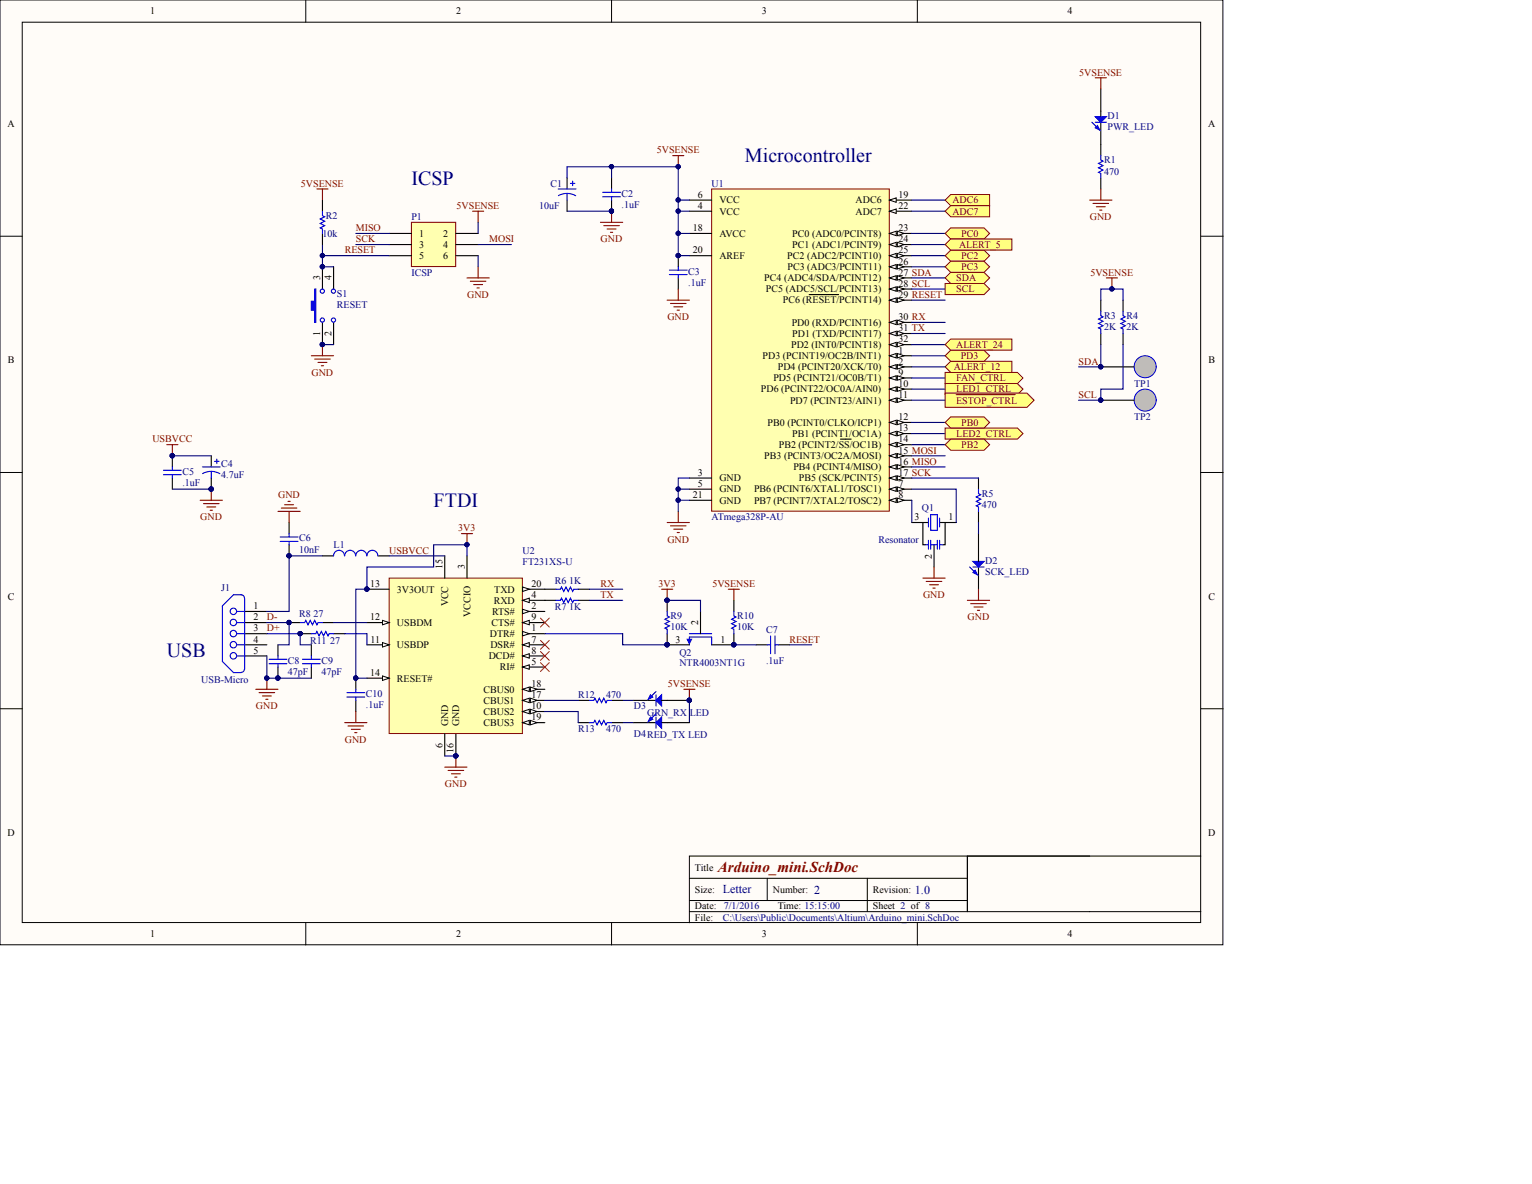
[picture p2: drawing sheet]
<svg xmlns="http://www.w3.org/2000/svg" width="349mm" height="270mm" viewBox="0 0 349 270" stroke-linecap="round" stroke-linejoin="round" font-family="sans-serif">
<g fill="#fffcf8" stroke="#000" stroke-width=".23">
<path d="M0 0h278.8v215.3h-278.8z"/>
<path d="M5.1 5.1h268.6v205.2h-268.6z"/>
</g>
<g fill="none" stroke="#000" stroke-width=".23">
<path d="M69.7 0v5.1M139.4 0v5.1M209.1 0v5.1M0 53.8h5.1M273.8 53.8h5M0 107.7h5.1M273.8 107.7h5M0 161.5h5.1M273.8 161.5h5M220.5 195.1v12.7v-12.7h53.3M248.4 195.1h-91.2v15.2M69.7 210.3v5.1"/>
<path d="M139.4 210.3v5.1M157.2 200.2h63.3M157.2 207.8h116.6M157.2 205.3h63.3M174.9 200.2v5.1M197.7 200.2v7.6M209.1 210.3v5.1"/>
</g>
<path d="M162.2 43.1h40.5v73.4h-40.5z" fill="#ffffb0" stroke="#800000" stroke-width=".23"/>
<path d="M202.8 68.4h5.1" fill="none" stroke="#000" stroke-width=".25"/>
<g fill="#fffcf8" stroke="#000" stroke-width=".23">
<path d="M202.8 68.4l1.5-.5v1z"/>
<path d="M204.6 67.9l1.5 .5-1.5 .5z"/>
</g>
<path d="M184.5 67.1h6.7M202.8 73.5h5.1" fill="none" stroke="#000" stroke-width=".25"/>
<g fill="#fffcf8" stroke="#000" stroke-width=".23">
<path d="M202.8 73.5l1.5-.5v1z"/>
<path d="M204.6 73l1.5 .5-1.5 .5z"/>
</g>
<path d="M202.8 76h5.1" fill="none" stroke="#000" stroke-width=".25"/>
<g fill="#fffcf8" stroke="#000" stroke-width=".23">
<path d="M202.8 76l1.5-.5v1z"/>
<path d="M204.6 75.5l1.5 .5-1.5 .5z"/>
</g>
<path d="M202.8 78.6h5.1" fill="none" stroke="#000" stroke-width=".25"/>
<g fill="#fffcf8" stroke="#000" stroke-width=".23">
<path d="M202.8 78.6l1.5-.6v1.1z"/>
<path d="M204.6 78l1.5 .6-1.5 .5z"/>
</g>
<path d="M202.8 83.6h5.1" fill="none" stroke="#000" stroke-width=".25"/>
<g fill="#fffcf8" stroke="#000" stroke-width=".23">
<path d="M202.8 83.6l1.5-.5v1z"/>
<path d="M204.6 83.1l1.5 .5-1.5 .5z"/>
</g>
<path d="M157.2 45.6h5M157.2 111.5h5M202.8 111.5h5.1" fill="none" stroke="#000" stroke-width=".25"/>
<g fill="#fffcf8" stroke="#000" stroke-width=".23">
<path d="M202.8 111.5l1.5-.5v1z"/>
<path d="M204.6 111l1.5 .5-1.5 .5z"/>
</g>
<path d="M202.8 114h5.1" fill="none" stroke="#000" stroke-width=".25"/>
<g fill="#fffcf8" stroke="#000" stroke-width=".23">
<path d="M202.8 114l1.5-.5v1z"/>
<path d="M204.6 113.5l1.5 .5-1.5 .5z"/>
</g>
<path d="M202.8 86.2h5.1" fill="none" stroke="#000" stroke-width=".25"/>
<g fill="#fffcf8" stroke="#000" stroke-width=".23">
<path d="M202.8 86.2l1.5-.6v1.1z"/>
<path d="M204.6 85.6l1.5 .6-1.5 .5z"/>
</g>
<path d="M202.8 88.7h5.1" fill="none" stroke="#000" stroke-width=".25"/>
<g fill="#fffcf8" stroke="#000" stroke-width=".23">
<path d="M202.8 88.7l1.5-.5v1z"/>
<path d="M204.6 88.2l1.5 .5-1.5 .5z"/>
</g>
<path d="M202.8 91.2h5.1" fill="none" stroke="#000" stroke-width=".25"/>
<g fill="#fffcf8" stroke="#000" stroke-width=".23">
<path d="M202.8 91.2l1.5-.5v1z"/>
<path d="M204.6 90.7l1.5 .5-1.5 .5z"/>
</g>
<path d="M202.8 96.3h5.1" fill="none" stroke="#000" stroke-width=".25"/>
<g fill="#fffcf8" stroke="#000" stroke-width=".23">
<path d="M202.8 96.3l1.5-.5v1z"/>
<path d="M204.6 95.8l1.5 .5-1.5 .5z"/>
</g>
<path d="M202.8 98.8h5.1" fill="none" stroke="#000" stroke-width=".25"/>
<g fill="#fffcf8" stroke="#000" stroke-width=".23">
<path d="M202.8 98.8l1.5-.5v1z"/>
<path d="M204.6 98.3l1.5 .5-1.5 .5z"/>
</g>
<path d="M202.8 101.4h5.1" fill="none" stroke="#000" stroke-width=".25"/>
<g fill="#fffcf8" stroke="#000" stroke-width=".23">
<path d="M202.8 101.4l1.5-.5v1z"/>
<path d="M204.6 100.9l1.5 .5-1.5 .5z"/>
</g>
<path d="M191.6 100.1h2.4M202.8 103.9h5.1" fill="none" stroke="#000" stroke-width=".25"/>
<g fill="#fffcf8" stroke="#000" stroke-width=".23">
<path d="M202.8 103.9l1.5-.5v1z"/>
<path d="M204.6 103.4l1.5 .5-1.5 .5z"/>
</g>
<path d="M202.8 106.4h5.1" fill="none" stroke="#000" stroke-width=".25"/>
<g fill="#fffcf8" stroke="#000" stroke-width=".23">
<path d="M202.8 106.4l1.5-.5v1z"/>
<path d="M204.6 105.9l1.5 .5-1.5 .5z"/>
</g>
<path d="M202.8 109h5.1" fill="none" stroke="#000" stroke-width=".25"/>
<g fill="#fffcf8" stroke="#000" stroke-width=".23">
<path d="M202.8 109l1.5-.5v1z"/>
<path d="M204.6 108.5l1.5 .5-1.5 .5z"/>
</g>
<path d="M157.2 53.2h5M157.2 58.3h5M202.8 53.2h5.1M157.2 114h5" fill="none" stroke="#000" stroke-width=".25"/>
<g fill="#fffcf8" stroke="#000" stroke-width=".23">
<path d="M202.8 53.2l1.5-.5v1z"/>
<path d="M204.6 52.7l1.5 .5-1.5 .5z"/>
</g>
<path d="M202.8 55.7h5.1" fill="none" stroke="#000" stroke-width=".25"/>
<g fill="#fffcf8" stroke="#000" stroke-width=".23">
<path d="M202.8 55.7l1.5-.5v1.1z"/>
<path d="M204.6 55.2l1.5 .5-1.5 .6z"/>
</g>
<path d="M202.8 58.3h5.1" fill="none" stroke="#000" stroke-width=".25"/>
<g fill="#fffcf8" stroke="#000" stroke-width=".23">
<path d="M202.8 58.3l1.5-.5v1z"/>
<path d="M204.6 57.8l1.5 .5-1.5 .5z"/>
</g>
<path d="M202.8 60.8h5.1" fill="none" stroke="#000" stroke-width=".25"/>
<g fill="#fffcf8" stroke="#000" stroke-width=".23">
<path d="M202.8 60.8l1.5-.5v1z"/>
<path d="M204.6 60.3l1.5 .5-1.5 .5z"/>
</g>
<path d="M202.8 63.3h5.1" fill="none" stroke="#000" stroke-width=".25"/>
<g fill="#fffcf8" stroke="#000" stroke-width=".23">
<path d="M202.8 63.3l1.5-.5v1.1z"/>
<path d="M204.6 62.8l1.5 .5-1.5 .6z"/>
</g>
<path d="M202.8 65.9h5.1" fill="none" stroke="#000" stroke-width=".25"/>
<g fill="#fffcf8" stroke="#000" stroke-width=".23">
<path d="M202.8 65.9l1.5-.5v1z"/>
<path d="M204.6 65.4l1.5 .5-1.5 .5z"/>
</g>
<path d="M157.2 48.1h5M202.8 45.6h5.1M157.2 109h5" fill="none" stroke="#000" stroke-width=".25"/>
<path d="M202.8 45.6l1.5-.5v1z" fill="#fffcf8" stroke="#000" stroke-width=".23"/>
<path d="M202.8 48.1h5.1" fill="none" stroke="#000" stroke-width=".25"/>
<path d="M202.8 48.1l1.5-.5v1z" fill="#fffcf8" stroke="#000" stroke-width=".23"/>
<path d="M202.8 81.1h5.1" fill="none" stroke="#000" stroke-width=".25"/>
<g fill="#fffcf8" stroke="#000" stroke-width=".23">
<path d="M202.8 81.1l1.5-.5v1z"/>
<path d="M204.6 80.6l1.5 .5-1.5 .5z"/>
</g>
<g fill="none" stroke="#000" stroke-width=".25">
<path d="M139.4 40.5v2.6M139.4 45.6v2.5M154.6 58.3v2.5M154.6 63.3v2.6M207.9 119.1h3.8M210.4 119.1v5.1h.5M214.2 119.1h3.8M215.5 119.1v5.1h-.5M223.1 109v2.5M223.1 116.6v2.5M212.9 124.2v5M223.1 121.6v6.4"/>
<path d="M223.1 129.2v5.1"/>
</g>
<g fill="none" stroke="#00f" stroke-width=".25">
<path d="M137.4 44.8h4M137.4 43.8h4M139.4 43.1v.7M139.4 44.8v.8M152.6 62.6h4.1M152.6 61.6h4.1M154.6 60.8v.8M154.6 62.6v.7M211.7 118.1v2M212.2 117.3h1.5v3.6h-1.5zM214.2 118.1v2M223.1 111.5v1l.5 .3-1 .5 1 .5-1 .5 1 .5-1 .5 .5 .3v1"/>
<path d="M210.9 124.2h.8M211.7 123.2v2M212.2 124.2h1.5M212.2 123.2v2M213.7 123.2v2M214.2 123.2v2M214.2 124.2h.8M221 129.2l1.8 1.8M221.8 129.2h2.5"/>
</g>
<g fill="none" stroke="#800000" stroke-width=".25">
<path d="M153.4 35.5h2.5M154.6 35.5v2.5M72.2 43.1h2.6M73.5 43.1v2.5M107.7 48.1h2.6M109 48.1v2.6M136.9 50.7h5.1M137.6 51.4h3.6M138.4 52.2h2M139.2 53h.5M139.4 48.1v2.6M73.5 78.6v2.5"/>
<path d="M106.5 63.3h5M107.2 64.1h3.6M108 64.9h2M108.7 65.6h.6M109 60.8v2.5M152.1 68.4h5.1M152.9 69.2h3.5M153.6 69.9h2M154.4 70.7h.5M154.6 65.9v2.5M71 81.1h5M71.7 81.8h3.6"/>
<path d="M72.5 82.6h2M73.3 83.4h.5M152.1 119.1h5.1M152.9 119.9h3.5M154.6 116.6v2.5M153.6 120.6h2M154.4 121.4h.5M210.4 131.8h5.1M211.2 132.5h3.5M211.9 133.3h2M212.7 134.1h.5M212.9 129.2v2.6"/>
<path d="M220.5 136.8h5.1M221.3 137.6h3.5M222.1 138.4h2M222.8 139.1h.5M223.1 134.3v2.5"/>
</g>
<g fill="#00f" stroke="#00f" stroke-width=".25">
<path d="M221.8 128h2.5l-1.2 1.2z"/>
<path d="M221.8 130.5l.5-.5 .5 1z"/>
</g>
<g fill="#000080" stroke="#000080" stroke-width=".23">
<circle cx="139.4" cy="48.1" r=".48"/>
<circle cx="154.6" cy="38" r=".48"/>
<circle cx="154.6" cy="58.3" r=".48"/>
<circle cx="73.5" cy="78.5" r=".48"/>
</g>
<path d="M93.8 50.7h10.1v10.1h-10.1z" fill="#ffffb0" stroke="#800000" stroke-width=".23"/>
<g fill="none" stroke="#000" stroke-width=".25">
<path d="M251 20.3v6.3M251 27.9v7.6M73.5 45.6v2.5M73.5 53.2v2.5M88.7 53.2h5.1M88.7 55.7h5.1M88.7 58.3h5.1M103.9 53.2h5.1M103.9 55.7h5.1M103.9 58.3h5.1M129.3 40.5v2.6M129.3 45.6v2.5"/>
<path d="M251 40.5v2.6M73.5 60.8v5.1M73.5 73.5v5.1M76 60.8v5.1M76 73.5v5.1M39.3 103.9v2.5M39.3 109v2.5M48.2 103.9v2.5M48.2 109v2.5M55.8 139.4h5M55.8 147h5M55.8 141.9h5"/>
<path d="M55.8 144.4h5M55.8 149.5h5M131.8 159.6h2.5M139.4 159.6h2.6M144.5 159.6h5.1M150.8 159.6h6.4M172.4 147h2.5M177.4 147h2.6M131.8 164.7h2.5M139.4 164.7h2.6M144.5 164.7h5.1M150.8 164.7h6.4"/>
</g>
<g fill="none" stroke="#000080" stroke-width=".25">
<path d="M139.4 38h15.2v7.6M73.5 55.7v2.6h15.2M73.5 58.3v2.5h2.5M81.1 53.2h7.6M81.1 55.7h7.6M109 55.7h7.6M109 50.7v2.5M109 58.3v2.5M129.3 40.5v-2.5h10.1v2.5M129.3 48.1h10.1M73.5 78.6h2.5M207.9 78.6h7.6"/>
<path d="M207.9 68.4h7.6M207.9 73.5h7.6M207.9 76h7.6M207.9 63.3h7.6M207.9 65.9h7.6M207.9 81.1h7.6M207.9 88.7h7.6M207.9 91.2h7.6M207.9 96.3h7.6M207.9 98.8h7.6M207.9 86.2h7.6M39.3 111.5h8.9"/>
<path d="M39.3 103.9h8.9M154.6 111.5h2.6M154.6 114h2.6M157.2 109h-2.6v7.6M207.9 111.5h10.1v7.6M207.9 114v5.1M207.9 106.4h7.6M207.9 103.9h7.6M207.9 109h15.2M207.9 101.4h7.6M223.1 119.1v2.5M142 159.6h2.5"/>
<path d="M157.2 159.6v5.1M180 147h5M142 164.7h2.5"/>
</g>
<g fill="#000080" stroke="#000080" stroke-width=".23">
<circle cx="154.6" cy="111.5" r=".48"/>
<circle cx="154.6" cy="114" r=".48"/>
<circle cx="73.5" cy="58.3" r=".48"/>
<circle cx="60.8" cy="154.6" r=".48"/>
<circle cx="139.4" cy="48.1" r=".48"/>
<circle cx="157.1" cy="159.6" r=".48"/>
<circle cx="73.5" cy="78.5" r=".48"/>
<circle cx="73.5" cy="60.8" r=".48"/>
<circle cx="39.3" cy="103.9" r=".48"/>
<circle cx="48.1" cy="111.5" r=".48"/>
<circle cx="139.4" cy="38" r=".48"/>
<circle cx="154.6" cy="38" r=".48"/>
<circle cx="154.6" cy="45.6" r=".48"/>
</g>
<g fill="none" stroke="#800000" stroke-width=".25">
<path d="M249.7 17.7h2.5M251 17.7v2.6M248.4 45.6h5.1M249.2 46.4h3.5M249.9 47.1h2.1M250.7 47.9h.5M251 43.1v2.5M38 101.4h2.6M39.3 101.4v2.5M45.6 114h5.1M46.4 114.8h3.5M47.1 115.6h2.1"/>
<path d="M47.9 116.3h.5M48.2 111.5v2.5M58.3 157.1h5.1M59.1 157.9h3.5M59.8 158.6h2.1M60.6 159.4h.5M60.8 154.6v2.5M155.9 157.1h2.5M157.2 157.1v2.5"/>
</g>
<g fill="none" stroke="#00f" stroke-width=".25">
<path d="M248.9 27.9l1.8 1.7M249.7 27.9h2.5M251 35.5v1l.5 .2-1.1 .5 1.1 .6-1.1 .5 1.1 .5-1.1 .5 .6 .2v1M73.5 48.1v1.1l.5 .2-1 .5 1 .5-1 .5 1 .5-1 .5 .5 .3v1M127.2 43.1h4.1M129.3 44.1l1.2 .2 .7 .3M129.3 44.1l-1.2 .2-.8 .3M129.3 44.1v1.5M130 41.8h1.1M130.5 41.3v1M37.3 108.2h4M37.3 107.2h4"/>
<path d="M39.3 106.4v.8M39.3 108.2v.8M46.1 106.4h4.1M48.2 107.4l.8 .1 1.1 .5M48.2 107.4l-.9 .1-1.1 .4M48.2 107.4v1.6M48.9 105.2h1M49.4 104.7v1M54 139.4h1.8M54 147h1.8M54 141.9h1.8M54 144.4h1.8"/>
<path d="M54 149.5h1.8M55 153.3a.83 .83 0 0 0 .8-.7l-.1-16.3a.73 .73 0 0 0-.7-.7h-1.8l-2.5 2.5v12.7l2.5 2.5h1.8M134.3 159.6h1.1l.2-.5 .5 1.1 .5-1.1 .5 1.1 .5-1.1 .5 1.1 .3-.6h1M149.6 157.6l-1.8 1.8M149.6 158.4v2.5M174.9 147h.8M175.7 144.9v4.1M176.7 144.9v4.1M176.7 147h.7M134.3 164.7h1.1l.2-.5 .5 1 .5-1 .5 1 .5-1 .5 1 .3-.5h1M149.6 163.4v2.6M149.6 162.7l-1.8 1.8"/>
<circle cx="73.5" cy="66.4" r=".48"/>
<circle cx="73.5" cy="73" r=".48"/>
<circle cx="76" cy="66.4" r=".48"/>
<circle cx="76" cy="73" r=".48"/>
<circle cx="53.2" cy="139.3" r=".74"/>
<circle cx="53.2" cy="141.9" r=".74"/>
<circle cx="53.2" cy="149.5" r=".74"/>
<circle cx="53.2" cy="144.4" r=".74"/>
<circle cx="53.2" cy="147" r=".74"/>
</g>
<g fill="#00f" stroke="#00f" stroke-width=".25">
<path d="M149.6 159.6l1.2-1.2v2.5z"/>
<path d="M148.3 158.4l.5 .5-1 .5z"/>
<path d="M149.6 164.7l1.2-1.3v2.6z"/>
<path d="M148.3 163.4l.5 .6-1 .5z"/>
<path d="M249.7 26.6h2.5l-1.2 1.3z"/>
<path d="M249.7 29.1l.5-.5 .5 1z"/>
<path d="M71.7 65.9h.3v7.6h-.3v-2.8h-.7v-2h.7z" fill-rule="evenodd"/>
</g>
<g fill="#ffff80" stroke="#800000" stroke-width=".23">
<path d="M215.5 63.3l1.2-1.2h7.6l1.3 1.2-1.3 1.3h-7.6z" fill-rule="evenodd"/>
<path d="M215.5 64.6h8.8l1.3 1.3-1.3 1.2h-8.8z" fill-rule="evenodd"/>
</g>
<path d="M207.9 45.6h7.6M207.9 60.8h7.6" fill="none" stroke="#000080" stroke-width=".25"/>
<g fill="#ffff80" stroke="#800000" stroke-width=".23">
<path d="M215.5 84.9h16.4l1.3 1.3-1.3 1.2h-16.4z" fill-rule="evenodd"/>
<path d="M215.5 87.4h16.4l1.3 1.3-1.3 1.3h-16.4z" fill-rule="evenodd"/>
<path d="M215.5 89.6h18.6l1.6 1.6-1.6 1.6h-18.6z" fill-rule="evenodd"/>
</g>
<path d="M218 90h13.4" fill="none" stroke="#800000" stroke-width=".25"/>
<path d="M215.5 97.6h16.4l1.3 1.2-1.3 1.3h-16.4z" fill-rule="evenodd" fill="#ffff80" stroke="#800000" stroke-width=".23"/>
<path d="M207.9 48.1h7.6M207.9 53.2h7.6M207.9 55.7h7.6" fill="none" stroke="#000080" stroke-width=".25"/>
<path d="M88.7 131.8h30.4v35.4h-30.4z" fill="#ffffb0" stroke="#800000" stroke-width=".23"/>
<path d="M83.7 134.3h5M101.4 126.7v5.1M106.5 126.7v5.1M83.7 147h5M101.4 167.2v5.1M103.9 167.2v5.1" fill="none" stroke="#000" stroke-width=".25"/>
<g fill="#000080" stroke="#000080" stroke-width=".23">
<circle cx="83.6" cy="134.3" r=".48"/>
<circle cx="103.9" cy="172.3" r=".48"/>
</g>
<path d="M87.2 146.5l1.5 .5-1.5 .5z" fill="#fffcf8" stroke="#000" stroke-width=".23"/>
<path d="M83.7 154.6h5" fill="none" stroke="#000" stroke-width=".25"/>
<path d="M87.2 154.1l1.5 .5-1.5 .5z" fill="#fffcf8" stroke="#000" stroke-width=".23"/>
<path d="M119.1 134.3h5.1" fill="none" stroke="#000" stroke-width=".25"/>
<path d="M119.1 133.8l1.6 .5-1.6 .5z" fill="#fffcf8" stroke="#000" stroke-width=".23"/>
<path d="M119.1 136.8h5.1" fill="none" stroke="#000" stroke-width=".25"/>
<path d="M119.1 136.8l1.6-.5v1z" fill="#fffcf8" stroke="#000" stroke-width=".23"/>
<path d="M119.1 139.4h5.1" fill="none" stroke="#000" stroke-width=".25"/>
<path d="M119.1 138.9l1.6 .5-1.6 .5z" fill="#fffcf8" stroke="#000" stroke-width=".23"/>
<path d="M119.1 141.9h5.1" fill="none" stroke="#000" stroke-width=".25"/>
<path d="M119.1 141.9l1.6-.5v1z" fill="#fffcf8" stroke="#000" stroke-width=".23"/>
<path d="M119.1 144.4h5.1" fill="none" stroke="#000" stroke-width=".25"/>
<path d="M119.1 143.9l1.6 .5-1.6 .5z" fill="#fffcf8" stroke="#000" stroke-width=".23"/>
<path d="M119.1 147h5.1" fill="none" stroke="#000" stroke-width=".25"/>
<path d="M119.1 147l1.6-.5v1z" fill="#fffcf8" stroke="#000" stroke-width=".23"/>
<path d="M119.1 149.5h5.1" fill="none" stroke="#000" stroke-width=".25"/>
<path d="M119.1 149.5l1.6-.5v1z" fill="#fffcf8" stroke="#000" stroke-width=".23"/>
<path d="M119.1 152h5.1" fill="none" stroke="#000" stroke-width=".25"/>
<path d="M119.1 152l1.6-.5v1.1z" fill="#fffcf8" stroke="#000" stroke-width=".23"/>
<path d="M119.1 157.1h5.1" fill="none" stroke="#000" stroke-width=".25"/>
<g fill="#fffcf8" stroke="#000" stroke-width=".23">
<path d="M119.1 157.1l1.6-.5v1z"/>
<path d="M120.9 156.6l1.5 .5-1.5 .5z"/>
</g>
<path d="M119.1 159.6h5.1" fill="none" stroke="#000" stroke-width=".25"/>
<g fill="#fffcf8" stroke="#000" stroke-width=".23">
<path d="M119.1 159.6l1.6-.5v1.1z"/>
<path d="M120.9 159.1l1.5 .5-1.5 .6z"/>
</g>
<path d="M119.1 162.2h5.1" fill="none" stroke="#000" stroke-width=".25"/>
<g fill="#fffcf8" stroke="#000" stroke-width=".23">
<path d="M119.1 162.2l1.6-.5v1z"/>
<path d="M120.9 161.7l1.5 .5-1.5 .5z"/>
</g>
<path d="M119.1 164.7h5.1" fill="none" stroke="#000" stroke-width=".25"/>
<g fill="#fffcf8" stroke="#000" stroke-width=".23">
<path d="M119.1 164.7l1.6-.5v1z"/>
<path d="M120.9 164.2l1.5 .5-1.5 .5z"/>
</g>
<path d="M83.7 141.9h5" fill="none" stroke="#000" stroke-width=".25"/>
<path d="M87.2 141.4l1.5 .5-1.5 .5z" fill="#fffcf8" stroke="#000" stroke-width=".23"/>
<g fill="#000080" stroke="#000080" stroke-width=".23">
<circle cx="83.6" cy="134.3" r=".48"/>
<circle cx="103.9" cy="172.3" r=".48"/>
<circle cx="106.4" cy="124.1" r=".48"/>
<circle cx="81.1" cy="154.6" r=".48"/>
<circle cx="65.9" cy="141.9" r=".48"/>
<circle cx="68.4" cy="144.4" r=".48"/>
<circle cx="65.9" cy="126.7" r=".48"/>
<circle cx="63.3" cy="154.6" r=".48"/>
<circle cx="60.8" cy="154.6" r=".48"/>
<circle cx="152.1" cy="147" r=".48"/>
<circle cx="167.3" cy="147" r=".48"/>
<circle cx="152.1" cy="136.8" r=".48"/>
</g>
<g fill="none" stroke="#000080" stroke-width=".25">
<path d="M207.9 58.3h7.6M88.7 126.7h12.7M106.5 126.7v-2.5h-7.6v5h-15.2v5.1h-2.6v20.3h2.6M134.3 136.8h7.7M152.1 136.8h7.6v2.6M60.8 144.4h7.6v2.6h2.6M60.8 141.9h5.1v5.1h-2.5M60.8 149.5v5.1h10.2M76 141.9h7.7M78.6 144.4h5.1v2.6M124.2 144.4h17.8v2.6h10.1M124.2 159.6h7.6"/>
<path d="M167.3 147h5.1M101.4 172.3h2.5M124.2 162.2h7.6v2.5"/>
</g>
<g fill="none" stroke="#000" stroke-width=".25">
<path d="M65.9 119.1v2.5M65.9 124.2v2.5M73.5 126.7h2.5M86.2 126.7h2.5M124.2 134.3h2.5M124.2 136.8h2.5M131.8 134.3h2.5M131.8 136.8h2.5M152.1 136.8v2.6M159.7 139.4v5M167.3 136.8v2.6M63.4 147v2.5"/>
<path d="M63.4 152v2.6M65.9 141.9h2.5M68.4 144.4h2.6M71 147v2.5M71 152v2.6M73.5 141.9h2.5M76 144.4h2.6M81.1 154.6v2.5M81.1 159.6v2.6M152.1 144.4v2.6h5.1M167.3 144.4v2.6h-5.1"/>
</g>
<g fill="none" stroke="#00f" stroke-width=".25">
<path d="M63.9 122.4h4M63.9 123.4h4M65.9 121.6v.8M65.9 123.4v.8M78.5 126.7a1.24 1.24 0 0 0-1.2-1.3 1.24 1.24 0 0 0-1.3 1.3M81.1 126.7a1.24 1.24 0 0 0-1.3-1.3 1.24 1.24 0 0 0-1.2 1.3M83.6 126.7a1.24 1.24 0 0 0-1.2-1.3 1.24 1.24 0 0 0-1.3 1.3M86.1 126.7a1.24 1.24 0 0 0-1.2-1.3 1.24 1.24 0 0 0-1.2 1.3M126.7 134.3h1.1l.2-.5 .5 1 .5-1 .5 1 .5-1 .5 1 .3-.5h1M126.7 136.8h1.1l.2-.5 .5 1 .5-1 .5 1 .5-1 .5 1 .3-.5h1M152.1 139.4v1l.5 .2-1 .5 1 .6-1 .5 1 .5-1 .5 .5 .2v1M167.3 139.4v1l.5 .2-1 .5 1 .6-1 .5 1 .5-1 .5 .5 .2v1"/>
<path d="M61.3 150.3h4.1M61.3 151.3h4.1M63.4 149.5v.8M63.4 151.3v.7M68.4 141.9h1.1l.2-.5 .5 1 .5-1 .5 1 .5-1 .5 1 .3-.5h1M68.9 150.3h4.1M68.9 151.3h4.1M71 144.4h1l.2-.5 .6 1 .5-1 .5 1 .5-1 .5 1 .2-.5h1M71 149.5v.8M71 151.3v.7M79.1 157.9h4M79.1 158.9h4"/>
<path d="M81.1 157.1v.8M81.1 158.9v.7M157.2 144.4h5M157.2 147v-1.8h5v1.8"/>
</g>
<g fill="none" stroke="#800000" stroke-width=".25">
<path d="M63.4 116.6h5M64.1 115.8h3.6M64.9 115h2M65.7 114.3h.5M65.9 116.6v2.5M105.2 121.6h2.5M106.5 121.6v2.6M150.8 134.3h2.6M152.1 134.3v2.5M166 134.3h2.6M167.3 134.3v2.5M78.6 164.7h5.1"/>
<path d="M79.3 165.5h3.6M80.1 166.2h2M80.9 167h.5M81.1 162.2v2.5M101.4 174.9h5.1M102.2 175.6h3.5M102.9 176.4h2M103.7 177.1h.5M103.9 172.3v2.6"/>
</g>
<path d="M156.7 145.7h1l-.5 1z" fill="#00f" stroke="#00f" stroke-width=".23"/>
<g fill="#ffff80" stroke="#800000" stroke-width=".23">
<path d="M215.5 45.6l1.2-1.3h8.9v2.6h-8.9z" fill-rule="evenodd"/>
<path d="M215.5 48.1l1.2-1.2h8.9v2.5h-8.9z" fill-rule="evenodd"/>
<path d="M215.5 53.2l1.2-1.3h7.6l1.3 1.3-1.3 1.3h-7.6z" fill-rule="evenodd"/>
<path d="M215.5 83.6l1.2-1.2h14v2.5h-14z" fill-rule="evenodd"/>
<path d="M215.5 58.3l1.2-1.3h7.6l1.3 1.3-1.3 1.2h-7.6z" fill-rule="evenodd"/>
</g>
<path d="M207.9 83.6h7.6" fill="none" stroke="#000080" stroke-width=".25"/>
<g fill="#ffff80" stroke="#800000" stroke-width=".23">
<path d="M215.5 55.7l1.2-1.2h14v2.5h-14z" fill-rule="evenodd"/>
<path d="M215.5 96.3l1.2-1.3h7.6l1.3 1.3-1.3 1.3h-7.6z" fill-rule="evenodd"/>
<path d="M215.5 101.4l1.2-1.3h7.6l1.3 1.3-1.3 1.2h-7.6z" fill-rule="evenodd"/>
</g>
<path d="M123.2 140.9l2 2M123.2 146l2 2M123.2 148.5l2 2M123.2 151l2 2.1M125.2 140.9l-2 2M125.2 146l-2 2M125.2 148.5l-2 2M125.2 151l-2 2.1" fill="none" stroke="#f00" stroke-width=".23"/>
<path d="M154.6 48.1v5.1M157.2 53.2h-2.6v5.1h2.6M157.2 45.6h-2.6v2.5h2.6M73.5 126.7h-7.6v12.7h-5.1" fill="none" stroke="#000080" stroke-width=".25"/>
<g fill="#000080" stroke="#000080" stroke-width=".23">
<circle cx="154.6" cy="58.3" r=".48"/>
<circle cx="154.6" cy="53.2" r=".48"/>
<circle cx="154.6" cy="48.1" r=".48"/>
<circle cx="154.6" cy="45.6" r=".48"/>
<circle cx="65.9" cy="126.7" r=".48"/>
</g>
<circle cx="261.1" cy="83.6" r="2.51" fill="#c0c0c0" stroke="#00f" stroke-width=".23"/>
<path d="M251 83.6h7.6" fill="none" stroke="#000" stroke-width=".25"/>
<circle cx="250.9" cy="83.6" r=".48" fill="#000080" stroke="#000080" stroke-width=".23"/>
<circle cx="261.1" cy="91.2" r="2.51" fill="#c0c0c0" stroke="#00f" stroke-width=".23"/>
<path d="M251 91.2h7.6" fill="none" stroke="#000" stroke-width=".25"/>
<circle cx="250.9" cy="91.2" r=".48" fill="#000080" stroke="#000080" stroke-width=".23"/>
<path d="M134.3 134.3h7.7" fill="none" stroke="#000080" stroke-width=".25"/>
<g fill="#ffff80" stroke="#800000" stroke-width=".23">
<path d="M215.5 60.8l1.2-1.3h7.6l1.3 1.3-1.3 1.3h-7.6z" fill-rule="evenodd"/>
<path d="M215.5 81.1l1.2-1.3h7.6l1.3 1.3-1.3 1.3h-7.6z" fill-rule="evenodd"/>
</g>
<path d="M251 68.4v2.5M251 76v2.6M256 68.4v2.5M256 76v2.6" fill="none" stroke="#000" stroke-width=".25"/>
<path d="M251 70.9v1.1l.5 .2-1.1 .5 1.1 .5-1.1 .5 1.1 .5-1.1 .6 .6 .2v1M256 70.9v1.1l.5 .2-1 .5 1 .5-1 .5 1 .5-1 .6 .5 .2v1" fill="none" stroke="#00f" stroke-width=".25"/>
<path d="M251 78.6v5h-5.1M251 68.4v-2.5h5v2.5M256 78.6v10.1h-5v2.5h-5.1" fill="none" stroke="#000080" stroke-width=".25"/>
<g fill="#000080" stroke="#000080" stroke-width=".23">
<circle cx="250.9" cy="83.6" r=".48"/>
<circle cx="250.9" cy="91.2" r=".48"/>
<circle cx="253.5" cy="65.9" r=".48"/>
</g>
<path d="M252.2 63.3h2.6M253.5 63.3v2.6" fill="none" stroke="#800000" stroke-width=".25"/>
<path d="M215.5 78.6l1.2-1.3h14v2.5h-14z" fill-rule="evenodd" fill="#ffff80" stroke="#800000" stroke-width=".23"/>
<g font-size="4.6" fill="#000080">
<text x="169.8" y="37">Microcontroller</text>
<text x="93.8" y="42.1">ICSP</text>
<text x="98.9" y="115.6">FTDI</text>
<text x="38" y="149.8">USB</text>
</g>
<text font-size="3.4" fill="#800000" x="163.7" y="198.7">Arduino_mini.SchDoc</text>
<g font-size="2.7" fill="#000080">
<text x="164.8" y="203.7">Letter</text>
<text x="185.6" y="203.8">2</text>
<text x="208.6" y="203.8">1.0</text>
</g>
<g font-size="2.3">
<text x="34.3" y="3.3">1</text>
<text x="104" y="3.3">2</text>
<text x="173.7" y="3.3">3</text>
<text x="243.4" y="3.3">4</text>
<text x="1.7" y="29">A</text>
<text x="275.5" y="29">A</text>
<text x="159.1" y="45.1">6</text>
<text x="159.1" y="47.6">4</text>
<text x="164" y="46.4">VCC</text>
<text x="195.1" y="46.4">ADC6</text>
<text x="204.8" y="45.1">19</text>
<text x="204.8" y="47.6">22</text>
<text x="95.6" y="54">1</text>
<text x="101" y="54">2</text>
<text x="157.9" y="52.7">18</text>
<text x="164" y="54">AVCC</text>
<text x="164" y="48.9">VCC</text>
<text x="180.6" y="54">PC0 (ADC0/PCINT8)</text>
<text x="195.1" y="48.9">ADC7</text>
<text x="204.8" y="52.7">23</text>
<text x="95.6" y="56.5">3</text>
<text x="95.6" y="59">5</text>
<text x="101" y="56.5">4</text>
<text x="101" y="59">6</text>
<text x="157.9" y="57.8">20</text>
<text x="164" y="59">AREF</text>
<text x="179.5" y="59">PC2 (ADC2/PCINT10)</text>
<text x="180.6" y="56.5">PC1 (ADC1/PCINT9)</text>
<text x="204.8" y="55.2">24</text>
<text x="204.8" y="57.8">25</text>
<text x="73" y="63.9" transform="rotate(-90 73 63.9)">3</text>
<text x="75.5" y="63.9" transform="rotate(-90 75.5 63.9)">4</text>
<text x="174.2" y="64.1">PC4 (ADC4/SDA/PCINT12)</text>
<text x="179.6" y="61.6">PC3 (ADC3/PCINT11)</text>
<text x="204.8" y="60.3">26</text>
<text x="204.8" y="62.8">27 SDA</text>
<text x="204.8" y="65.4">28 SCL</text>
<text x="174.6" y="66.6">PC5 (ADC5/SCL/PCINT13)</text>
<text x="178.5" y="69.2">PC6 (RESET/PCINT14)</text>
<text x="204.8" y="67.9">29 RESET</text>
<text x="73" y="76.7" transform="rotate(-90 73 76.7)">1</text>
<text x="75.5" y="76.7" transform="rotate(-90 75.5 76.7)">2</text>
<text x="180.5" y="74.2">PD0 (RXD/PCINT16)</text>
<text x="180.6" y="76.8">PD1 (TXD/PCINT17)</text>
<text x="204.8" y="73">30 RX</text>
<text x="204.8" y="75.5">31 TX</text>
<text x="1.8" y="82.8">B</text>
<text x="173.8" y="81.8">PD3 (PCINT19/OC2B/INT1)</text>
<text x="180.4" y="79.3">PD2 (INT0/PCINT18)</text>
<text x="204.8" y="78">32</text>
<text x="204.8" y="83.1">2</text>
<text x="204.8" y="80.6">1</text>
<text x="275.5" y="82.8">B</text>
<text x="173.5" y="89.4">PD6 (PCINT22/OC0A/AIN0)</text>
<text x="176.3" y="86.9">PD5 (PCINT21/OC0B/T1)</text>
<text x="177.3" y="84.4">PD4 (PCINT20/XCK/T0)</text>
<text x="204.8" y="85.6">9</text>
<text x="204.8" y="88.2">10</text>
<text x="180.1" y="92">PD7 (PCINT23/AIN1)</text>
<text x="204.8" y="90.7">11</text>
<text x="204.8" y="95.8">12</text>
<text x="175" y="97.1">PB0 (PCINT0/CLKO/ICP1)</text>
<text x="180.6" y="99.6">PB1 (PCINT1/OC1A)</text>
<text x="204.8" y="98.3">13</text>
<text x="204.8" y="100.9">14</text>
<text x="174.2" y="104.7">PB3 (PCINT3/OC2A/MOSI)</text>
<text x="177.6" y="102.1">PB2 (PCINT2/SS/OC1B)</text>
<text x="180.9" y="107.2">PB4 (PCINT4/MISO)</text>
<text x="204.8" y="103.4">15 MOSI</text>
<text x="204.8" y="105.9">16 MISO</text>
<text x="157.9" y="113.5">21</text>
<text x="159.1" y="111">5</text>
<text x="159.1" y="108.5">3</text>
<text x="164" y="112.3">GND</text>
<text x="164" y="109.7">GND</text>
<text x="171.9" y="112.3">PB6 (PCINT6/XTAL1/TOSC1)</text>
<text x="182.1" y="109.7">PB5 (SCK/PCINT5)</text>
<text x="204.8" y="111">7</text>
<text x="204.8" y="113.5">8</text>
<text x="204.8" y="108.5">17 SCK</text>
<text x="164" y="114.8">GND</text>
<text x="171.9" y="114.8">PB7 (PCINT7/XTAL2/TOSC2)</text>
<text x="208.5" y="118.6">3</text>
<text x="216.2" y="118.6">1</text>
<text x="100.9" y="129.7" transform="rotate(-90 100.9 129.7)">15</text>
<text x="106" y="129.7" transform="rotate(-90 106 129.7)">3</text>
<text x="212.4" y="127.3" transform="rotate(-90 212.4 127.3)">2</text>
<text x="1.8" y="136.7">C</text>
<text x="84.4" y="133.8">13</text>
<text x="90.5" y="135.1">3V3OUT</text>
<text x="112.5" y="137.6">RXD</text>
<text x="112.7" y="135.1">TXD</text>
<text x="121.2" y="133.8">20</text>
<text x="121.2" y="136.3">4</text>
<text x="275.5" y="136.7">C</text>
<text x="57.8" y="141.4">2</text>
<text x="57.8" y="143.9">3</text>
<text x="57.8" y="138.9">1</text>
<text x="84.4" y="141.4">12</text>
<text x="90.5" y="142.7">USBDM</text>
<text x="102.2" y="138.2" transform="rotate(-90 102.2 138.2)">VCC</text>
<text x="107.2" y="140.7" transform="rotate(-90 107.2 140.7)">VCCIO</text>
<text x="112" y="142.7">CTS#</text>
<text x="112.2" y="140.1">RTS#</text>
<text x="121.2" y="138.9">2</text>
<text x="121.2" y="141.4">9</text>
<text x="121.2" y="143.9">1</text>
<text x="159.2" y="142.4" transform="rotate(-90 159.2 142.4)">2</text>
<text x="57.8" y="146.5">4</text>
<text x="57.8" y="149">5</text>
<text x="84.5" y="146.5">11</text>
<text x="90.5" y="147.7">USBDP</text>
<text x="111.7" y="145.2">DTR#</text>
<text x="111.8" y="147.7">DSR#</text>
<text x="121.2" y="146.5">7</text>
<text x="121.2" y="149">8</text>
<text x="154" y="146.5">3</text>
<text x="164.3" y="146.5">1</text>
<text x="84.4" y="154.1">14</text>
<text x="90.5" y="155.3">RESET#</text>
<text x="111.4" y="150.3">DCD#</text>
<text x="113.9" y="152.8">RI#</text>
<text x="121.2" y="151.5">5</text>
<text x="110.2" y="157.9">CBUS0</text>
<text x="110.2" y="160.4">CBUS1</text>
<text x="121.2" y="156.6">18</text>
<text x="121.2" y="159.1">17</text>
<text x="121.2" y="161.7">10</text>
<text x="102.2" y="165.5" transform="rotate(-90 102.2 165.5)">GND</text>
<text x="104.7" y="165.5" transform="rotate(-90 104.7 165.5)">GND</text>
<text x="110.2" y="162.9">CBUS2</text>
<text x="110.2" y="165.5">CBUS3</text>
<text x="121.2" y="164.2">19</text>
<text x="100.9" y="170.4" transform="rotate(-90 100.9 170.4)">6</text>
<text x="103.4" y="171.6" transform="rotate(-90 103.4 171.6)">16</text>
<text x="1.7" y="190.5">D</text>
<text x="275.5" y="190.5">D</text>
<text x="158.4" y="198.4">Title</text>
<text x="158.4" y="203.5">Size:</text>
<text x="176.2" y="203.5">Number:</text>
<text x="199" y="203.5">Revision:</text>
<text x="158.4" y="207.3">Date:</text>
<text x="158.4" y="209.8">File:</text>
<text x="177.3" y="207.3">Time: 15:15:00</text>
<text x="199" y="207.3">Sheet 2 of 8</text>
<text x="34.3" y="213.6">1</text>
<text x="104" y="213.6">2</text>
<text x="173.7" y="213.6">3</text>
<text x="243.4" y="213.6">4</text>
</g>
<g font-size="2.3" fill="#800000">
<text x="246.1" y="17.2">5VSENSE</text>
<text x="149.7" y="35">5VSENSE</text>
<text x="68.6" y="42.6">5VSENSE</text>
<text x="104.1" y="47.6">5VSENSE</text>
<text x="217.1" y="46.4">ADC6</text>
<text x="81.1" y="52.7">MISO</text>
<text x="217.1" y="48.9">ADC7</text>
<text x="219.1" y="54">PC0</text>
<text x="248.5" y="50.2">GND</text>
<text x="78.6" y="57.8">RESET</text>
<text x="81.1" y="55.2">SCK</text>
<text x="111.5" y="55.2">MOSI</text>
<text x="136.9" y="55.2">GND</text>
<text x="218.6" y="56.5">ALERT_5</text>
<text x="219.1" y="59">PC2</text>
<text x="218" y="64.1">SDA</text>
<text x="219.1" y="61.6">PC3</text>
<text x="248.6" y="62.8">5VSENSE</text>
<text x="106.5" y="67.9">GND</text>
<text x="218" y="66.6">SCL</text>
<text x="152.1" y="73">GND</text>
<text x="218" y="79.3">ALERT_24</text>
<text x="219" y="81.8">PD3</text>
<text x="245.9" y="83.1">SDA</text>
<text x="71" y="85.6">GND</text>
<text x="217.4" y="84.4">ALERT_12</text>
<text x="218" y="86.9">FAN_CTRL</text>
<text x="218" y="89.4">LED1_CTRL</text>
<text x="218" y="92">ESTOP_CTRL</text>
<text x="245.9" y="90.7">SCL</text>
<text x="34.7" y="100.9">USBVCC</text>
<text x="218" y="99.6">LED2_CTRL</text>
<text x="219.1" y="97.1">PB0</text>
<text x="219.1" y="102.1">PB2</text>
<text x="63.4" y="113.5">GND</text>
<text x="45.7" y="118.6">GND</text>
<text x="104.5" y="121.1">3V3</text>
<text x="152.1" y="123.7">GND</text>
<text x="88.7" y="126.2">USBVCC</text>
<text x="136.9" y="133.8">RX</text>
<text x="136.9" y="136.3">TX</text>
<text x="150.1" y="133.8">3V3</text>
<text x="162.4" y="133.8">5VSENSE</text>
<text x="210.4" y="136.3">GND</text>
<text x="60.8" y="141.4">D-</text>
<text x="60.8" y="143.9">D+</text>
<text x="220.6" y="141.4">GND</text>
<text x="180" y="146.5">RESET</text>
<text x="58.3" y="161.7">GND</text>
<text x="152.3" y="156.6">5VSENSE</text>
<text x="78.6" y="169.3">GND</text>
<text x="101.4" y="179.4">GND</text>
</g>
<g font-size="2.3" fill="#000080">
<text x="252.5" y="27.1">D1</text>
<text x="252.5" y="29.6">PWR_LED</text>
<text x="251.7" y="39.8">470</text>
<text x="251.7" y="37.2">R1</text>
<text x="122.9" y="47.6">10uF</text>
<text x="125.5" y="42.6">C1</text>
<text x="141.7" y="47.4">.1uF</text>
<text x="141.7" y="44.8">C2</text>
<text x="162.2" y="42.6">U1</text>
<text x="73.5" y="54">10k</text>
<text x="74.3" y="49.9">R2</text>
<text x="93.8" y="50.2">P1</text>
<text x="93.8" y="62.8">ICSP</text>
<text x="156.9" y="65.1">.1uF</text>
<text x="156.9" y="62.6">C3</text>
<text x="76.8" y="67.7">S1</text>
<text x="76.8" y="70.2">RESET</text>
<text x="251.7" y="75.3">2K</text>
<text x="251.7" y="72.7">R3</text>
<text x="256.8" y="75.3">2K</text>
<text x="256.8" y="72.7">R4</text>
<text x="258.6" y="88.2">TP1</text>
<text x="258.6" y="95.8">TP2</text>
<text x="50.4" y="106.4">C4</text>
<text x="41.6" y="110.7">.1uF</text>
<text x="41.6" y="108.2">C5</text>
<text x="50.4" y="109">4.7uF</text>
<text x="223.8" y="113.3">R5</text>
<text x="162.2" y="118.6">ATmega328P-AU</text>
<text x="210.1" y="116.6">Q1</text>
<text x="223.8" y="115.8">470</text>
<text x="68.2" y="125.9">10nF</text>
<text x="68.2" y="123.4">C6</text>
<text x="76" y="124.9">L1</text>
<text x="200.3" y="123.7">Resonator</text>
<text x="119.1" y="126.2">U2</text>
<text x="119.1" y="128.7">FT231XS-U</text>
<text x="224.6" y="128.5">D2</text>
<text x="224.6" y="131">SCK_LED</text>
<text x="50.4" y="134.8">J1</text>
<text x="126.5" y="133">R6</text>
<text x="129.8" y="133">1K</text>
<text x="68.2" y="140.6">R8</text>
<text x="71.5" y="140.6">27</text>
<text x="126.5" y="139.1">R7</text>
<text x="129.8" y="139.1">1K</text>
<text x="152.9" y="143.7">10K</text>
<text x="152.9" y="141.1">R9</text>
<text x="168.1" y="143.7">10K</text>
<text x="168.1" y="141.1">R10</text>
<text x="70.7" y="146.7">R11</text>
<text x="75.3" y="146.7">27</text>
<text x="154.9" y="149.5">Q2</text>
<text x="174.7" y="144.2">C7</text>
<text x="45.9" y="155.6">USB-Micro</text>
<text x="65.7" y="153.8">47pF</text>
<text x="65.7" y="151.3">C8</text>
<text x="73.3" y="153.8">47pF</text>
<text x="73.3" y="151.3">C9</text>
<text x="154.9" y="151.8">NTR4003NT1G</text>
<text x="174.7" y="151.3">.1uF</text>
<text x="83.4" y="161.4">.1uF</text>
<text x="83.4" y="158.9">C10</text>
<text x="131.8" y="159.1">R12</text>
<text x="138.1" y="159.1">470</text>
<text x="144.5" y="161.7">D3</text>
<text x="131.8" y="166.7">R13</text>
<text x="138.1" y="166.7">470</text>
<text x="147.5" y="163.2">GRN_RX LED</text>
<text x="144.5" y="168">D4RED_TX LED</text>
<text x="164.8" y="209.8">C:\Users\Public\Documents\Altium\Arduino_mini.SchDoc</text>
<text x="165" y="207.3">7/1/2016</text>
</g>
</svg>
